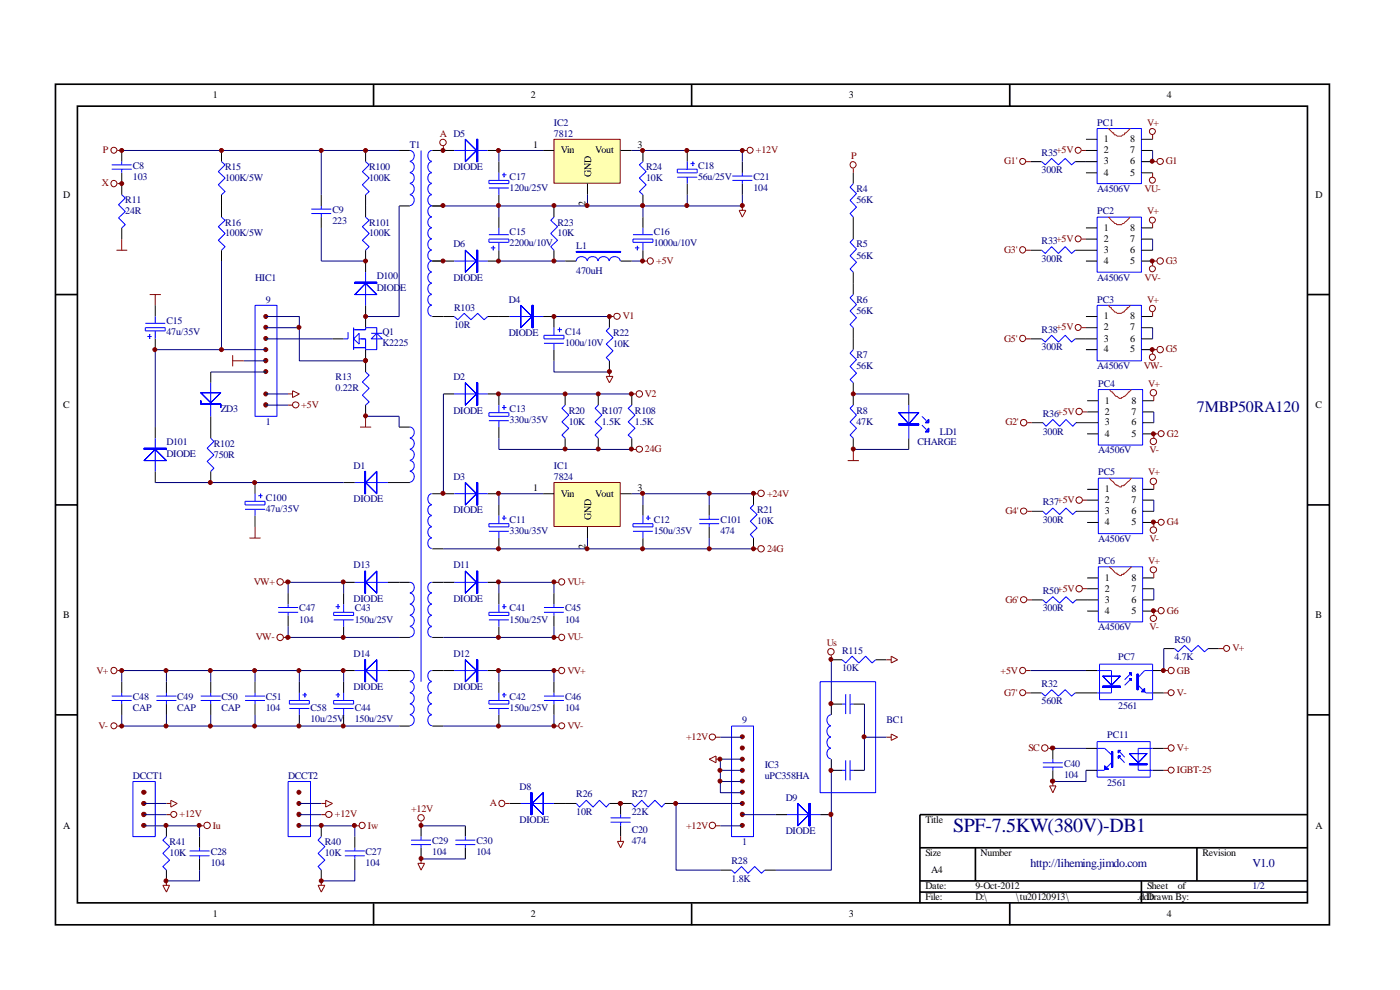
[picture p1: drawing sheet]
<svg xmlns="http://www.w3.org/2000/svg" width="297mm" height="210mm" viewBox="0 0 297 210" stroke-linecap="round" stroke-linejoin="round" font-family="sans-serif">
<g fill="none" stroke="#000" stroke-width=".35">
<path d="M11.8 17.9h270.2v178.3h-270.2zM79.2 17.9v4.6M146.7 17.9v4.6M214.2 17.9v4.6M16.4 22.5h261v169h-261zM11.8 62.5h4.6M277.5 62.5h4.6M11.8 107.1h4.6M277.5 107.1h4.6M11.8 151.6h4.6M277.5 151.6h4.6M195.2 179.8h82.3"/>
<path d="M206.9 179.8v7.1M253.9 179.8v7.1M277.5 172.8h-82.3v18.8M79.2 191.6v4.7M146.7 191.6v4.7M195.2 186.9h82.3M195.2 189.2h82.3M214.2 191.6v4.7M242.1 186.9v4.7"/>
</g>
<g fill="none" stroke="#000" stroke-width=".21">
<path d="M25.8 31.9v2.4M25.8 36.7v4.6M47 31.9v2.4M77.6 31.9v2.4M84.7 31.9h2.3M91.7 31.9h4.7M103.5 31.9h2.3M105.8 34.3v2.4M145.8 31.9v2.4M145.8 38.9v2.4M181 36.7v2.2M218.6 34.3h2.4"/>
<path d="M228.1 34.3h4.6M230.4 31.9h2.3M230.4 29.5h2.3M230.4 36.7h2.3M242.1 31.9h2.4M242.1 29.5h2.4M242.1 34.3h2.4M242.1 36.7h2.4M25.8 48.3v2.4M47 41.3v4.8M47 53.1v2.3M68.2 41.3v2.4"/>
<path d="M68.2 46.1v2.2M77.6 41.3v4.8M77.6 53.1v4.6M84.7 43.7h2.3M91.7 43.7h2.4M91.7 55.4h4.7M105.8 53.1v2.3h-2.3M105.8 41.3v2.4M105.8 46.1v2.2M136.4 46.1v2.2M136.4 53.1v2.3M181 46.1v4.6"/>
<path d="M181 57.7v4.8M218.6 53.1h2.4M228.1 53.1h4.6M230.4 48.3h2.3M230.4 50.7h2.3M230.4 55.4h2.3M242.1 48.3h2.4M242.1 50.7h2.4M242.1 53.1h2.4M242.1 55.4h2.4M32.9 64.8v2.3M32.9 71.9v2.3"/>
<path d="M44.7 78.9v2.3M70.5 71.9h2.4M77.6 64.8v4.7M77.6 74.2v4.7M91.7 67.1h2.4M105.8 67.1h2.3M115.2 67.1h2.3M181 69.5v4.7M218.6 71.9h2.4M228.1 71.9h4.6M230.4 67.1h2.3M230.4 69.5h2.3"/>
<path d="M230.4 74.2h2.3M242.1 71.9h2.4M242.1 67.1h2.4M242.1 69.5h2.4M242.1 74.2h2.4M32.9 90.6v2.4M32.9 100v2.4M44.7 88.3v4.7M44.7 100v2.4M77.6 85.9v2.4M84.7 90.6h2.3M181 81.2v4.7"/>
<path d="M181 93v2.3M192.8 83.6v2.3M192.8 93v2.3M218.9 89.7h2.3M228.3 89.7h4.7M230.6 85h2.4M230.6 87.4h2.4M230.6 92h2.4M242.4 85h2.4M242.4 87.4h2.4M242.4 89.7h2.4M242.4 92h2.4"/>
<path d="M54.1 102.4v2.3M54.1 109.4v2.4M72.9 102.4h2.4M82.3 102.4h4.7M91.7 116.4h2.4M91.7 104.7h2.4M218.9 108.5h2.3M228.3 108.5h4.7M230.6 103.8h2.4M230.6 106.1h2.4M230.6 110.8h2.4M242.4 103.8h2.4"/>
<path d="M242.4 106.1h2.4M242.4 108.5h2.4M242.4 110.8h2.4M176.4 140h2.2M185.8 140h2.2M218.9 127.3h2.3M228.3 127.3h4.7M230.6 122.6h2.4M230.6 124.9h2.4M230.6 129.6h2.4M242.4 122.6h2.4M242.4 124.9h2.4"/>
<path d="M242.4 127.3h2.4M242.4 129.6h2.4M35.3 175.2v2.3M68.2 175.2v2.3M108.1 170.4h2.4M117.5 170.4h4.8M129.3 170.4h4.7M131.7 170.4v2.4M131.7 175.2v2.3M141.1 170.4h2.3M164.6 172.8h2.4M174 172.8h2.4"/>
<path d="M35.3 184.6v2.3M68.2 184.6v2.3M152.8 184.6h2.4M162.2 184.6h2.4"/>
</g>
<g fill="none" stroke="#00f" stroke-width=".21">
<path d="M23.7 35h4.2M23.7 35.9h4.2M25.8 34.3v.7M25.8 35.9v.8M47 34.3l.8 .7-1.5 1.4 1.5 1.4-1.5 1.4 1.5 1.4-.8 .7M77.6 34.3l.7 .7-1.4 1.4 1.4 1.4-1.4 1.4 1.4 1.4-.7 .7M87 34.3a1.17 1.17 0 0 1 .9 1.1 1.17 1.17 0 0 1-.9 1.2M87 36.7a1.11 1.11 0 0 1 .9 1.1 1.11 1.11 0 0 1-.9 1.1M87 38.9a1.17 1.17 0 0 1 .9 1.2 1.17 1.17 0 0 1-.9 1.1M87 31.9a1.17 1.17 0 0 1 .9 1.2 1.17 1.17 0 0 1-.9 1.1M89.3 31.9v112.7M91.6 38.9a1.19 1.19 0 0 0-.8 1.2 1.19 1.19 0 0 0 .8 1.1"/>
<path d="M91.6 36.7a1.14 1.14 0 0 0-.8 1.1 1.14 1.14 0 0 0 .8 1.1M91.6 34.3a1.19 1.19 0 0 0-.8 1.1 1.19 1.19 0 0 0 .8 1.2M91.6 31.9a1.19 1.19 0 0 0-.8 1.2 1.19 1.19 0 0 0 .8 1.1M96.4 31.9h7.1M103.7 38.3h4.2v.6h-4.2zM103.7 39.9h4.2M105.8 36.7v1.6M105.8 39.9v1.4M106.5 37.1h.9M106.9 36.7v.9M143.7 35.9h4.2v.8h-4.2zM143.7 37.6h4.2"/>
<path d="M145.8 34.3v1.6M145.8 37.6v1.3M146.5 34.7h.9M147 34.3v.9M181 38.9l-.7 .8 1.4 1.4-1.4 1.4 1.4 1.4-1.4 1.4 .7 .8M221 34.3l.7 .7 1.4-1.4 1.4 1.4 1.5-1.4 1.3 1.4 .8-.7M232.7 27.3h9.4v11.6h-9.4zM25.8 41.3l.8 .7-1.5 1.4 1.5 1.5-1.5 1.3 1.5 1.5-.8 .6M47 46.1l.8 .6-1.5 1.4 1.5 1.4-1.5 1.5 1.5 1.3-.8 .8M66 44.4h4.3M66 45.3h4.3M68.2 43.7v.7"/>
<path d="M68.2 45.3v.8M77.6 46.1l.7 .6-1.4 1.4 1.4 1.4-1.4 1.5 1.4 1.3-.7 .8M77.6 57.7v7.1M87 41.3a1.17 1.17 0 0 1 .9 1.2 1.17 1.17 0 0 1-.9 1.1M91.6 41.3a1.19 1.19 0 0 0-.8 1.2 1.19 1.19 0 0 0 .8 1.1M91.6 50.7a1.19 1.19 0 0 0-.8 1.2 1.19 1.19 0 0 0 .8 1.1M91.6 48.3a1.19 1.19 0 0 0-.8 1.2 1.19 1.19 0 0 0 .8 1.1M91.6 46.1a1.14 1.14 0 0 0-.8 1.1 1.14 1.14 0 0 0 .8 1.1M91.6 53.1a1.14 1.14 0 0 0-.8 1.1 1.14 1.14 0 0 0 .8 1.1M91.6 43.7a1.19 1.19 0 0 0-.8 1.1 1.19 1.19 0 0 0 .8 1.2M91.6 57.7a1.19 1.19 0 0 0-.8 1.2 1.19 1.19 0 0 0 .8 1.1M91.6 55.4a1.19 1.19 0 0 0-.8 1.1 1.19 1.19 0 0 0 .8 1.2"/>
<path d="M96.4 55.4h7.1M103.7 50.7h4.2v.7h-4.2zM103.7 49.8h4.2M104.1 52.6h1M104.6 52.2v.9M105.8 48.3v1.5M105.8 51.4v1.7M134.3 49.8h4.2M134.3 50.7h4.2v.7h-4.2zM134.7 52.6h.9M135.2 52.2v.9M136.4 48.3v1.5"/>
<path d="M136.4 51.4v1.7M181 50.7l-.7 .7 1.4 1.4-1.4 1.5 1.4 1.3-1.4 1.5 .7 .6M221 53.1l.7 .7 1.4-1.5 1.4 1.5 1.5-1.5 1.3 1.5 .8-.7M232.7 46.1h9.4v11.6h-9.4zM30.8 69.5h4.3v.7h-4.3zM30.8 68.6h4.3M31.2 71.4h1M31.7 70.9v1M32.9 67.1v1.5M32.9 70.2v1.7M54.1 64.8h4.7v23.5h-4.7zM73.8 70.4v1.5h-.9"/>
<path d="M75 69.9h2.6v-.4h2.3v4.7h-2.3v-2.3h-1.4M75 69.5v4.7M75 73.7h2.6M76.2 70.7v2.3l-1.2-1.1zM77.6 78.9l.7 .7-1.4 1.4 1.4 1.4-1.4 1.4 1.4 1.5-.7 .6M78.7 70.7h2.4M79.9 70.7l1.2 1.2h-2.4zM91.6 62.5a1.14 1.14 0 0 0-.8 1.1 1.14 1.14 0 0 0 .8 1.1M91.6 60.1a1.19 1.19 0 0 0-.8 1.2 1.19 1.19 0 0 0 .8 1.1M91.6 64.8a1.19 1.19 0 0 0-.8 1.1 1.19 1.19 0 0 0 .8 1.2M108.1 67.1h7.1M181 62.5l-.7 .7 1.4 1.4-1.4 1.4 1.4 1.4-1.4 1.4 .7 .7"/>
<path d="M181 74.2l-.7 .7 1.4 1.4-1.4 1.4 1.4 1.5-1.4 1.3 .7 .7M221 71.9l.7 .7 1.4-1.5 1.4 1.5 1.5-1.5 1.3 1.5 .8-.7M232.7 64.8h9.4v11.7h-9.4zM32.9 93v7M44.7 93l.7 .6-1.5 1.5 1.5 1.4-1.5 1.4 1.5 1.4-.7 .7M44.7 81.2v7.1M87 93a1.17 1.17 0 0 1 .9 1.1 1.17 1.17 0 0 1-.9 1.1M87 95.3a1.17 1.17 0 0 1 .9 1.2 1.17 1.17 0 0 1-.9 1.1M87 97.7a1.11 1.11 0 0 1 .9 1.1 1.11 1.11 0 0 1-.9 1.1M87 90.6a1.17 1.17 0 0 1 .9 1.1 1.17 1.17 0 0 1-.9 1.2M87 100a1.17 1.17 0 0 1 .9 1.1 1.17 1.17 0 0 1-.9 1.2M181 85.9l-.7 .7 1.4 1.5-1.4 1.4 1.4 1.3-1.4 1.5 .7 .7"/>
<path d="M192.8 85.9v7.1M195.6 90.2l.9 .9M195.6 88.3l.9 .9M221.2 89.7l.7 .7 1.5-1.4 1.4 1.4 1.3-1.4 1.5 1.4 .7-.7M233 82.6h9.4v11.8h-9.4zM52 106.3h4.2v.8h-4.2zM52 108h4.2M54.1 104.7v1.6M54.1 108v1.4M54.8 105.2h.9M55.3 104.7v1M75.3 102.4h7"/>
<path d="M91.6 111.8a1.19 1.19 0 0 0-.8 1.1 1.19 1.19 0 0 0 .8 1.1M91.6 109.4a1.19 1.19 0 0 0-.8 1.1 1.19 1.19 0 0 0 .8 1.2M91.6 107.1a1.14 1.14 0 0 0-.8 1.1 1.14 1.14 0 0 0 .8 1.1M91.6 114.1a1.14 1.14 0 0 0-.8 1.1 1.14 1.14 0 0 0 .8 1.1M91.6 104.7a1.19 1.19 0 0 0-.8 1.2 1.19 1.19 0 0 0 .8 1.1M221.2 108.5l.7 .6 1.5-1.3 1.4 1.3 1.3-1.3 1.5 1.3 .7-.6M233 101.4h9.4v11.8h-9.4zM178.6 140l.8 .6 1.4-1.4 1.4 1.4 1.4-1.4 1.4 1.4 .8-.6M221.2 127.3l.7 .6 1.5-1.3 1.4 1.3 1.3-1.3 1.5 1.3 .7-.6M233 120.2h9.4v11.7h-9.4zM155.2 154h4.7v23.5h-4.7zM28.2 165.8h4.7v11.7h-4.7z"/>
<path d="M35.3 177.5l-.8 .7 1.5 1.4-1.5 1.4 1.5 1.5-1.5 1.3 .8 .8M61.1 165.8h4.8v11.7h-4.8zM68.2 177.5l-.7 .7 1.4 1.4-1.4 1.4 1.4 1.5-1.4 1.3 .7 .8M110.5 170.4h7M122.3 170.4l.6 .8 1.5-1.4 1.4 1.4 1.4-1.4 1.4 1.4 .7-.8M129.5 173.5h4.3M129.5 174.4h4.3M131.7 172.8v.7M131.7 174.4v.8M134 170.4l.7 .8 1.4-1.4 1.4 1.4 1.4-1.4 1.5 1.4 .7-.8M167 172.8h7M155.2 184.6l.7 .7 1.4-1.5 1.4 1.5 1.4-1.5 1.4 1.5 .7-.7"/>
</g>
<g fill="none" stroke="#800000" stroke-width=".21">
<path d="M24.9 31.9h.9M24.9 38.9h.9M181 35.7v1M217.7 34.3h.9M229.4 31.9h1M244.5 34.3h.9M244.5 28.6v.9M244.5 36.7v.9M24.7 53.1h2.3M25.8 50.7v2.4M217.7 53.1h.9M229.4 50.7h1"/>
<path d="M244.5 47.4v.9M245.4 55.4h-.9v1M31.7 62.5h2.4M32.9 62.5v2.3M49.4 75.4v2.3M49.4 76.5h2.3M217.7 71.9h.9M229.4 69.5h1M244.5 66.2v.9M245.4 74.2h-.9v.9M61.1 83.6h1M61.1 85.9h1"/>
<path d="M62.1 82.9l1.4 .7-1.4 .7zM76.4 90.6h2.3M77.6 88.3v2.3M179.8 97.7h2.4M181 95.3v2.4M217.9 89.7h1M229.7 87.4h.9M244.8 84.1v.9M245.7 92h-.9v1M52.9 114.1h2.4M54.1 111.8v2.3M217.9 108.5h1"/>
<path d="M229.7 106.1h.9M244.8 102.9v.9M245.7 110.8h-.9v1M176.4 139v1M188 140h1.1M189.1 139.2l1.3 .8-1.3 .6zM217.9 127.3h1M229.7 124.9h.9M244.8 121.6v1M245.7 129.6h-.9v1M151.9 156.4h.9M35.3 172.8h.9"/>
<path d="M35.3 170.4h.9M36.2 169.8l1.4 .6-1.4 .8zM42.3 175.2h1M68.2 172.8h.9M68.2 170.4h.9M69.1 169.8l1.4 .6-1.4 .8zM75.3 175.2h.9M107.2 170.4h.9M131 178.5h1.3l-.6 1.3zM131.7 177.5v1M150.5 161l1.4-.6v1.4zM151.9 175.2h.9"/>
<path d="M151.9 161h.9M34.5 187.8h1.5l-.7 1.4zM35.3 186.9v.9M67.5 187.8h1.4l-.7 1.4zM68.2 186.9v.9"/>
<circle cx="24.1" cy="38.9" r=".66"/>
<circle cx="24.2" cy="31.9" r=".64"/>
<circle cx="181" cy="34.9" r=".66"/>
<circle cx="217" cy="34.2" r=".64"/>
<circle cx="228.7" cy="31.9" r=".64"/>
<circle cx="244.5" cy="27.9" r=".64"/>
<circle cx="244.5" cy="38.2" r=".64"/>
<circle cx="246.1" cy="34.2" r=".66"/>
<circle cx="216.9" cy="53" r=".66"/>
<circle cx="228.7" cy="50.7" r=".64"/>
<circle cx="244.5" cy="46.7" r=".64"/>
<circle cx="244.5" cy="57" r=".64"/>
<circle cx="246.1" cy="55.4" r=".68"/>
<circle cx="216.9" cy="71.8" r=".66"/>
<circle cx="228.7" cy="69.5" r=".64"/>
<circle cx="244.5" cy="75.8" r=".66"/>
<circle cx="244.5" cy="65.4" r=".66"/>
<circle cx="246.1" cy="74.2" r=".68"/>
<circle cx="62.8" cy="85.9" r=".66"/>
<circle cx="217.2" cy="89.7" r=".68"/>
<circle cx="228.9" cy="87.3" r=".68"/>
<circle cx="244.7" cy="93.6" r=".68"/>
<circle cx="244.7" cy="83.3" r=".68"/>
<circle cx="246.3" cy="92" r=".64"/>
<circle cx="217.2" cy="108.4" r=".66"/>
<circle cx="228.9" cy="106.1" r=".68"/>
<circle cx="244.7" cy="102.1" r=".68"/>
<circle cx="244.7" cy="112.4" r=".68"/>
<circle cx="246.3" cy="110.8" r=".64"/>
<circle cx="176.3" cy="138.3" r=".68"/>
<circle cx="217.2" cy="127.2" r=".66"/>
<circle cx="228.9" cy="124.9" r=".68"/>
<circle cx="244.7" cy="131.2" r=".66"/>
<circle cx="244.7" cy="120.9" r=".66"/>
<circle cx="246.3" cy="129.5" r=".66"/>
<circle cx="151.1" cy="156.3" r=".66"/>
<circle cx="36.9" cy="172.7" r=".64"/>
<circle cx="43.9" cy="175.1" r=".68"/>
<circle cx="69.8" cy="172.8" r=".66"/>
<circle cx="76.8" cy="175.1" r=".66"/>
<circle cx="106.4" cy="170.4" r=".66"/>
<circle cx="151.1" cy="175.1" r=".68"/>
</g>
<path d="M75.3 59.9v.2h4.6v-.2zM75.3 59.9v.2h4.6v-.2z" fill="#00f" stroke="#00f" stroke-width=".21"/>
<g fill="#00f" stroke="#00f" stroke-width=".21">
<path d="M77.6 60.1l2.3 2.4h-4.6zM77.6 60.1l2.3 2.4h-4.6z" fill-rule="evenodd"/>
<path d="M30.6 95.1v.2h4.7v-.2zM30.6 95.1v.2h4.7v-.2z" fill-rule="evenodd"/>
<path d="M30.6 97.7l2.3-2.4 2.4 2.4zM30.6 97.7l2.3-2.4 2.4 2.4z" fill-rule="evenodd"/>
<path d="M77.4 100v4.7h.2v-4.7zM77.4 100v4.7h.2v-4.7z" fill-rule="evenodd"/>
<path d="M77.6 102.4l2.3-2.4v4.7zM77.6 102.4l2.3-2.4v4.7z" fill-rule="evenodd"/>
<path d="M42.6 85v.7h4.2v.7v-.7h-4.2zM42.6 85v.7h4.2v.7v-.7h-4.2z" fill-rule="evenodd"/>
<path d="M42.6 83.3h4.2l-2.1 2.1zM42.6 83.3h4.2l-2.1 2.1z" fill-rule="evenodd"/>
<path d="M190.7 87.5h4.2l-2.1 2.4zM190.7 87.5h4.2l-2.1 2.4z" fill-rule="evenodd"/>
<path d="M190.7 89.9h4.2v.3h-4.2zM190.7 89.9h4.2v.3h-4.2z" fill-rule="evenodd"/>
<path d="M197 90.8v.8h-.7zM197 90.8v.8h-.7z" fill-rule="evenodd"/>
<path d="M197 89v.7h-.7zM197 89v.7h-.7z" fill-rule="evenodd"/>
<path d="M112.6 168.1v4.7h.3v-4.7zM112.6 168.1v4.7h.3v-4.7z" fill-rule="evenodd"/>
<path d="M112.9 170.4l2.3-2.3v4.7zM112.9 170.4l2.3-2.3v4.7z" fill-rule="evenodd"/>
<path d="M171.6 170.4v4.8h.3v-4.8zM171.6 170.4v4.8h.3v-4.8z" fill-rule="evenodd"/>
<path d="M169.2 170.4l2.4 2.4-2.4 2.4zM169.2 170.4l2.4 2.4-2.4 2.4z" fill-rule="evenodd"/>
<path d="M101.1 29.5v4.8h.2v-4.8zM101.1 29.5v4.8h.2v-4.8z" fill-rule="evenodd"/>
<path d="M98.7 29.5l2.4 2.4-2.4 2.4zM98.7 29.5l2.4 2.4-2.4 2.4z" fill-rule="evenodd"/>
<path d="M101.1 53.1v4.6h.2v-4.6zM101.1 53.1v4.6h.2v-4.6z" fill-rule="evenodd"/>
<path d="M98.7 53.1l2.4 2.3-2.4 2.3zM98.7 53.1l2.4 2.3-2.4 2.3z" fill-rule="evenodd"/>
<path d="M112.9 64.8v4.7h.2v-4.7zM112.9 64.8v4.7h.2v-4.7z" fill-rule="evenodd"/>
<path d="M110.5 64.8l2.4 2.3-2.4 2.4zM110.5 64.8l2.4 2.3-2.4 2.4z" fill-rule="evenodd"/>
</g>
<g fill="#800000" stroke="#800000" stroke-width=".21">
<circle cx="56.4" cy="71.8" r=".42"/>
<circle cx="56.4" cy="69.4" r=".42"/>
<circle cx="56.4" cy="67.1" r=".42"/>
<circle cx="56.4" cy="74.2" r=".42"/>
<circle cx="56.4" cy="76.5" r=".45"/>
<circle cx="56.4" cy="78.8" r=".42"/>
<circle cx="56.4" cy="83.6" r=".42"/>
<circle cx="56.4" cy="85.9" r=".45"/>
<circle cx="77.6" cy="31.9" r=".42"/>
<circle cx="77.6" cy="55.4" r=".42"/>
<circle cx="47" cy="31.9" r=".42"/>
<circle cx="77.6" cy="88.2" r=".42"/>
<circle cx="68.2" cy="31.9" r=".42"/>
<circle cx="32.9" cy="74.2" r=".42"/>
<circle cx="30.5" cy="168.1" r=".45"/>
<circle cx="30.5" cy="170.4" r=".45"/>
<circle cx="30.5" cy="172.8" r=".48"/>
<circle cx="30.5" cy="175.1" r=".45"/>
<circle cx="63.4" cy="168.1" r=".42"/>
<circle cx="63.4" cy="170.4" r=".42"/>
<circle cx="63.4" cy="172.8" r=".45"/>
<circle cx="63.4" cy="175.1" r=".42"/>
<circle cx="157.5" cy="156.3" r=".42"/>
<circle cx="157.5" cy="158.7" r=".42"/>
<circle cx="157.5" cy="161" r=".42"/>
<circle cx="157.5" cy="163.4" r=".42"/>
<circle cx="157.5" cy="168.1" r=".42"/>
<circle cx="157.5" cy="165.7" r=".42"/>
<circle cx="157.5" cy="170.4" r=".42"/>
<circle cx="157.5" cy="172.8" r=".45"/>
<circle cx="157.5" cy="175.1" r=".42"/>
<circle cx="77.6" cy="67.1" r=".42"/>
<circle cx="77.5" cy="76.5" r=".45"/>
<circle cx="63.4" cy="69.4" r=".42"/>
<circle cx="25.8" cy="38.9" r=".42"/>
<circle cx="25.8" cy="31.9" r=".42"/>
<circle cx="47" cy="74.2" r=".42"/>
<circle cx="44.6" cy="102.4" r=".42"/>
<circle cx="54" cy="102.4" r=".42"/>
<circle cx="143.3" cy="170.4" r=".42"/>
<circle cx="131.6" cy="170.4" r=".45"/>
<circle cx="152.7" cy="161" r=".42"/>
<circle cx="152.7" cy="163.4" r=".42"/>
<circle cx="152.7" cy="165.7" r=".42"/>
</g>
<g fill="none" stroke="#000080" stroke-width=".21">
<path d="M25.8 31.9h42.4M84.7 31.9h-16.5v9.4M47 55.4v18.8h9.4M68.2 48.3v7.1h9.4M84.7 43.7v23.4h-7.1M44.7 78.9h11.7M47 74.2h-14.1v16.4M51.7 76.5h4.7M56.4 67.1h7.1v9.4h14.1M56.4 71.9h14.1M56.4 69.5h7.1M56.4 83.6h4.7"/>
<path d="M56.4 85.9h4.7M77.6 88.3h7.1v2.3M181 83.6h11.8M181 95.3h11.8M32.9 102.4h40M152.8 156.4h4.7M30.6 175.2h4.7M30.6 172.8h4.7M30.6 170.4h4.7M63.5 175.2h4.7M63.5 172.8h4.7M63.5 170.4h4.7"/>
<path d="M152.8 175.2h4.7M152.8 163.4h4.7M152.8 165.8h4.7M157.5 161h-4.7v7.1h4.7M157.5 170.4h-14.1v14.2h9.4M157.5 172.8h7.1M176.4 172.8v11.8h-11.8"/>
</g>
<path d="M235.1 27.3l1 .9h.2l.2 .4h.2l.3 .3h.9l.3-.3h.2l.2-.4h.2l1-.9M235.1 46.1l1.2 1.1a1.67 1.67 0 0 0 2.5-.2l1-.9M235.1 64.8l.4 .5h.3a1.74 1.74 0 0 0 1.6 1.2 1.74 1.74 0 0 0 1.7-1.2h.3l.4-.5M235.4 82.6l.4 .5h.3l.6 1h.3a.8 .8 0 0 0 .9 .4v-.2l.7-.2 .8-.8v-.2h.2l.4-.5M235.4 101.4l1.3 1.5h.3v.1h.2l.3 .3h.4v-.3h.5v-.1h.2l1.4-1.5M235.4 120.2l.7 .7a1.09 1.09 0 0 0 .9 .7v.2h.2l.3 .3h.4v-.3h.5v-.2l.4-.2 1.2-1.2" fill="none" stroke="#f00" stroke-width=".21"/>
<path d="M117.6 29.6h13.9v9.2h-13.9z" fill="#ffffb0"/>
<g fill="none" stroke="#800000" stroke-width=".21">
<path d="M94.1 31v.9M117.5 29.5h14.1v9.4h-14.1zM157.5 31.9h1M136.4 55.4h.9M156.8 44.6h1.4l-.7 1.5zM157.5 43.7v.9M128.6 79.8h1.4l-.7 1.4zM129.3 67.1h.9M129.3 78.9v.9"/>
<circle cx="94" cy="30.2" r=".68"/>
<circle cx="159.1" cy="31.9" r=".64"/>
<circle cx="137.9" cy="55.3" r=".66"/>
<circle cx="130.9" cy="67.1" r=".66"/>
</g>
<g fill="none" stroke="#000" stroke-width=".21">
<path d="M115.2 31.9h2.3M124.6 38.9v2.4M131.7 31.9h2.3M136.4 31.9v2.4M117.5 43.7v2.4M117.5 53.1v2.3M119.9 55.4h2.4M131.7 55.4h2.3M136.4 41.3v2.4M117.5 67.1v2.4M117.5 74.2v2.3M129.3 67.1v2.4"/>
<path d="M129.3 76.5v2.4"/>
</g>
<g fill="none" stroke="#00f" stroke-width=".21">
<path d="M136.4 34.3l-.8 .7 1.5 1.4-1.5 1.4 1.5 1.4-1.5 1.4 .8 .7M117.5 46.1l-.7 .6 1.5 1.4-1.5 1.4 1.5 1.5-1.5 1.3 .7 .8M122.3 55.4a1.17 1.17 0 0 1 1.1-1 1.17 1.17 0 0 1 1.1 1M124.6 55.4a1.12 1.12 0 0 1 1.1-1 1.12 1.12 0 0 1 1.1 1M126.9 55.4a1.17 1.17 0 0 1 1.2-1 1.17 1.17 0 0 1 1.1 1M129.3 55.4a1.17 1.17 0 0 1 1.1-1 1.17 1.17 0 0 1 1.2 1M115.4 71.1h4.2v.8h-4.2zM115.4 72.8h4.2M117.5 69.5v1.6M117.5 72.8v1.4M118.3 69.9h.9M118.7 69.5v.9"/>
<path d="M129.3 69.5l-.7 .7 1.4 1.4-1.4 1.4 1.4 1.4-1.4 1.5 .7 .6"/>
</g>
<path d="M122.3 53.3h9.4v.2h-9.4zM122.3 53.3h9.4v.2h-9.4z" fill="#00f" stroke="#00f" stroke-width=".21"/>
<path d="M115.2 31.9h-9.4v2.4M134 31.9h11.8M105.8 55.4h14.1M105.8 43.7v2.4M124.6 41.3v2.4M134 55.4h2.4M136.4 43.7v2.4M145.8 41.3v2.4h-51.7M117.5 76.5v2.4h11.8M117.5 67.1h11.8" fill="none" stroke="#000080" stroke-width=".21"/>
<path d="M117.6 102.4h13.9v9.2h-13.9z" fill="#ffffb0"/>
<g fill="none" stroke="#800000" stroke-width=".21">
<path d="M134 83.6h1M134 95.3h1M117.5 102.4h14.1v9.3h-14.1zM159.9 104.7h.9M159.9 116.4h.9M60.2 123.5h.9M60.2 135.2h.9M117.5 123.5h1M117.5 135.2h1M258.6 137.6h1M24.9 142.2h.9M24.9 154h.9"/>
<path d="M117.5 142.2h1M117.5 154h1M188 156.4h1.1M189.1 155.7l1.3 .7-1.3 .7zM217.7 142.2h.9M217.7 147h.9M222.4 158.7h1M246.9 142.2h.9M246.9 147h.9M246.9 158.7h.9M89.3 174.2v1M222.7 166.7h1.3l-.6 1.4z"/>
<path d="M223.4 165.8v.9M246.9 163.4h.9M88.6 183.1h1.5l-.8 1.5zM89.3 182.2v.9"/>
<circle cx="135.6" cy="83.6" r=".68"/>
<circle cx="135.7" cy="95.3" r=".66"/>
<circle cx="161.5" cy="104.6" r=".68"/>
<circle cx="161.5" cy="116.4" r=".68"/>
<circle cx="59.4" cy="123.4" r=".68"/>
<circle cx="59.4" cy="135.2" r=".68"/>
<circle cx="119.1" cy="123.4" r=".66"/>
<circle cx="119.1" cy="135.2" r=".66"/>
<circle cx="260.2" cy="137.5" r=".64"/>
<circle cx="24.1" cy="142.2" r=".66"/>
<circle cx="24.2" cy="154" r=".64"/>
<circle cx="119.1" cy="142.2" r=".66"/>
<circle cx="119.2" cy="154" r=".64"/>
<circle cx="216.9" cy="142.2" r=".66"/>
<circle cx="217" cy="146.9" r=".64"/>
<circle cx="221.7" cy="158.7" r=".68"/>
<circle cx="248.4" cy="142.2" r=".66"/>
<circle cx="248.4" cy="158.6" r=".66"/>
<circle cx="248.5" cy="146.9" r=".64"/>
<circle cx="89.3" cy="173.5" r=".68"/>
<circle cx="248.5" cy="163.3" r=".64"/>
</g>
<g fill="none" stroke="#000" stroke-width=".21">
<path d="M157.5 34.3v2.4M157.5 38.9v2.4M94.1 67.1h2.3M103.5 67.1h2.3M94.1 83.6h2.3M103.5 83.6h2.3v2.3M105.8 90.6v2.4M119.9 83.6v2.3M119.9 93v2.3M126.9 83.6v2.3M126.9 93v2.3M134 83.6v2.3"/>
<path d="M134 93v2.3M94.1 104.7h2.3M103.5 104.7h2.3M105.8 107.1v2.3M105.8 114.1v2.3M115.2 104.7h2.3M124.6 111.8v2.3M131.7 104.7h2.3M136.4 107.1v2.3M136.4 114.1v2.3M150.5 107.1v2.3M150.5 111.8v2.3"/>
<path d="M159.9 104.7v2.4M159.9 114.1v2.3M61.1 125.8v2.4M61.1 130.6v2.3M72.9 123.5h2.4M72.9 125.8v2.4M72.9 132.9v2.3M82.3 123.5h4.7M84.7 135.2h2.3M91.7 135.2h2.4M91.7 123.5h4.7M103.5 123.5h2.3"/>
<path d="M105.8 125.8v2.4M105.8 132.9v2.3M117.5 125.8v2.4M117.5 130.6v2.3M246.9 137.6h2.3M256.3 137.6h2.3M25.8 144.6v2.4M25.8 149.4v2.2M35.3 144.6v2.4M35.3 149.4v2.2M44.7 144.6v2.4M44.7 149.4v2.2"/>
<path d="M54.1 144.6v2.4M54.1 149.4v2.2M63.5 144.6v2.4M63.5 151.6v2.4M72.9 142.2h2.4M72.9 144.6v2.4M72.9 151.6v2.4M82.3 142.2h4.7M84.7 154h2.3M91.7 154h2.4M91.7 142.2h4.7M103.5 142.2h2.3"/>
<path d="M105.8 144.6v2.4M105.8 151.6v2.4M117.5 144.6v2.4M117.5 149.4v2.2M178.6 149.4h-2.2v2.2M181 149.4h2.4M218.6 147h2.4M223.4 158.7v2.3M228.1 147h4.6M230.4 142.2h2.3M230.4 158.7h2.3M244.5 142.2h2.4"/>
<path d="M244.5 147h2.4M244.5 158.7h2.4M42.3 177.5v2.3M75.3 177.5v2.3M89.3 175.2v2.3M89.3 179.8v2.4M98.7 175.2v2.3M98.7 179.8v2.4M176.4 161v2.4h2.2M181 163.4h2.4M223.4 163.4v2.4M230.4 163.4h2.3"/>
<path d="M244.5 163.4h2.4M42.3 182.2v2.4M75.3 182.2v2.4"/>
</g>
<g fill="none" stroke="#00f" stroke-width=".21">
<path d="M155.4 37.3h4.2M155.4 38.3h4.2M157.5 36.7v.6M157.5 38.3v.6M96.4 67.1l.7 .7 1.4-1.3 1.4 1.3 1.4-1.3 1.4 1.3 .8-.7M96.4 83.6h7.1M103.7 87.5h4.2v.8h-4.2zM103.7 89.2h4.2M105.8 85.9v1.6M105.8 89.2v1.4M106.5 86.4h.9M106.9 85.9v1"/>
<path d="M119.9 85.9l-.7 .7 1.4 1.5-1.4 1.4 1.4 1.3-1.4 1.5 .7 .7M126.9 85.9l-.7 .7 1.5 1.5-1.5 1.4 1.5 1.3-1.5 1.5 .7 .7M134 85.9l-.7 .7 1.4 1.5-1.4 1.4 1.4 1.3-1.4 1.5 .7 .7M96.4 104.7h7.1M103.7 111.1h4.2v.7h-4.2zM103.7 112.7h4.2M105.8 109.4v1.7M105.8 112.7v1.4M106.5 109.9h.9M106.9 109.4v.9M134.3 112.7h4.2M134.3 111.1h4.2v.7h-4.2z"/>
<path d="M136.4 109.4v1.7M136.4 112.7v1.4M137.1 109.9h.9M137.5 109.4v.9M148.3 111.1h4.3M148.3 110.2h4.3M150.5 109.4v.8M150.5 111.1v.7M159.9 107.1l-.7 .7 1.4 1.3-1.4 1.5 1.4 1.4-1.4 1.4 .7 .7M59 129.9h4.2M59 128.9h4.2M61.1 128.2v.7"/>
<path d="M61.1 129.9v.7M70.8 131.5h4.2M70.8 129.9h4.2v.7h-4.2zM71.2 128.7h.9M71.7 128.2v.9M72.9 128.2v1.7M72.9 131.5v1.4M75.3 123.5h7M87 130.6a1.17 1.17 0 0 1 .9 1.1 1.17 1.17 0 0 1-.9 1.1M87 128.2a1.17 1.17 0 0 1 .9 1.1 1.17 1.17 0 0 1-.9 1.2M87 125.8a1.17 1.17 0 0 1 .9 1.2 1.17 1.17 0 0 1-.9 1.1M87 132.9a1.11 1.11 0 0 1 .9 1.1 1.11 1.11 0 0 1-.9 1.1"/>
<path d="M87 123.5a1.11 1.11 0 0 1 .9 1.1 1.11 1.11 0 0 1-.9 1.1M91.6 130.6a1.19 1.19 0 0 0-.8 1.1 1.19 1.19 0 0 0 .8 1.1M91.6 128.2a1.19 1.19 0 0 0-.8 1.1 1.19 1.19 0 0 0 .8 1.2M91.6 125.8a1.19 1.19 0 0 0-.8 1.2 1.19 1.19 0 0 0 .8 1.1M91.6 132.9a1.14 1.14 0 0 0-.8 1.1 1.14 1.14 0 0 0 .8 1.1M91.6 123.5a1.14 1.14 0 0 0-.8 1.1 1.14 1.14 0 0 0 .8 1.1M96.4 123.5h7.1M103.7 129.9h4.2v.7h-4.2zM103.7 131.5h4.2M105.8 128.2v1.7M105.8 131.5v1.4M106.5 128.7h.9"/>
<path d="M106.9 128.2v.9M115.4 129.9h4.2M115.4 128.9h4.2M117.5 128.2v.7M117.5 129.9v.7M249.2 137.6l.7 .7 1.4-1.4 1.4 1.4 1.5-1.4 1.3 1.4 .8-.7M23.7 148.6h4.2M23.7 147.7h4.2M25.8 147v.7M25.8 148.6v.8M33.2 148.6h4.2M33.2 147.7h4.2"/>
<path d="M35.3 147v.7M35.3 148.6v.8M42.6 148.6h4.2M42.6 147.7h4.2M44.7 147v.7M44.7 148.6v.8M52 148.6h4.2M52 147.7h4.2M54.1 147v.7M54.1 148.6v.8M61.4 150.3h4.2M61.4 148.6h4.2v.8h-4.2z"/>
<path d="M63.5 147v1.6M63.5 150.3v1.3M64.2 147.4h.9M64.7 147v.9M70.8 150.3h4.2M70.8 148.6h4.2v.8h-4.2zM71.2 147.4h.9M71.7 147v.9M72.9 147v1.6M72.9 150.3v1.3M75.3 142.2h7M87 149.4a1.11 1.11 0 0 1 .9 1.1 1.11 1.11 0 0 1-.9 1.1"/>
<path d="M87 147a1.17 1.17 0 0 1 .9 1.1 1.17 1.17 0 0 1-.9 1.2M87 144.6a1.17 1.17 0 0 1 .9 1.2 1.17 1.17 0 0 1-.9 1.1M87 151.6a1.17 1.17 0 0 1 .9 1.2 1.17 1.17 0 0 1-.9 1.1M87 142.2a1.17 1.17 0 0 1 .9 1.2 1.17 1.17 0 0 1-.9 1.1M91.6 149.4a1.14 1.14 0 0 0-.8 1.1 1.14 1.14 0 0 0 .8 1.1M91.6 147a1.19 1.19 0 0 0-.8 1.1 1.19 1.19 0 0 0 .8 1.2M91.6 144.6a1.19 1.19 0 0 0-.8 1.2 1.19 1.19 0 0 0 .8 1.1M91.6 151.6a1.19 1.19 0 0 0-.8 1.2 1.19 1.19 0 0 0 .8 1.1M91.6 142.2a1.19 1.19 0 0 0-.8 1.2 1.19 1.19 0 0 0 .8 1.1M96.4 142.2h7.1M103.7 148.6h4.2v.8h-4.2zM103.7 150.3h4.2"/>
<path d="M105.8 147v1.6M105.8 150.3v1.3M106.5 147.4h.9M106.9 147v.9M115.4 148.6h4.2M115.4 147.7h4.2M117.5 147v.7M117.5 148.6v.8M174 144.6h11.8v23.5h-11.8zM176.3 158.7a1.14 1.14 0 0 0-.9 1.2 1.14 1.14 0 0 0 .9 1.1M176.3 156.4a1.19 1.19 0 0 0-.9 1.1 1.19 1.19 0 0 0 .9 1.2M176.3 154a1.19 1.19 0 0 0-.9 1.2 1.19 1.19 0 0 0 .9 1.1"/>
<path d="M176.3 151.6a1.19 1.19 0 0 0-.9 1.2 1.19 1.19 0 0 0 .9 1.1M178.6 149.4h.8M179.4 147.2v4.3M180.3 149.4h.7M180.3 147.2v4.3M221 147l.7 .7 1.4-1.4 1.4 1.4 1.5-1.4 1.3 1.4 .8-.7M232.7 142.2h3.1v4.8h-3.1M232.7 157.3h11.3v7.5h-11.3zM232.7 158.7h1.7l1.4 1.4M233.3 140.9h11.2v7.5h-11.2zM237.2 159.2l1.4 1.4M240 143.9l-1.4 1.5"/>
<path d="M240 142.7l-1.4 1.5M241.5 145.4l1.6 1.6h1.4M244.5 142.2h-1.7l-1.3 1.5M244.5 158.7h-3v4.7h3M42.3 179.8v.7M75.3 179.8v.7M87.2 178.2h4.2M87.2 179.2h4.2M89.3 177.5v.7M89.3 179.2v.6M96.6 178.2h4.2M96.6 179.2h4.2"/>
<path d="M98.7 177.5v.7M98.7 179.2v.6M178.6 163.4h.8M179.4 161.3v4.2M180.3 163.4h.7M180.3 161.3v4.2M221.2 161.8h4.3M221.2 162.7h4.3M223.4 161v.8M223.4 162.7v.7M235.8 161.8l-1.6 1.6h-1.5M237.2 160.4l1.4 1.4"/>
<path d="M40.2 180.5h4.2M40.2 181.5h4.2M42.3 181.5v.7M73.2 180.5h4.2M73.2 181.5h4.2M75.3 181.5v.7"/>
</g>
<path d="M101.1 102.4v4.7h.2v-4.7zM101.1 102.4v4.7h.2v-4.7z" fill="#00f" stroke="#00f" stroke-width=".21"/>
<g fill="#00f" stroke="#00f" stroke-width=".21">
<path d="M98.7 102.4l2.4 2.3-2.4 2.4zM98.7 102.4l2.4 2.3-2.4 2.4z" fill-rule="evenodd"/>
<path d="M101.1 81.2v4.7h.2v-4.7zM101.1 81.2v4.7h.2v-4.7z" fill-rule="evenodd"/>
<path d="M98.7 81.2l2.4 2.4-2.4 2.3zM98.7 81.2l2.4 2.4-2.4 2.3z" fill-rule="evenodd"/>
<path d="M101.1 121.2v4.6h.2v-4.6zM101.1 121.2v4.6h.2v-4.6z" fill-rule="evenodd"/>
<path d="M98.7 121.2l2.4 2.3-2.4 2.3zM98.7 121.2l2.4 2.3-2.4 2.3z" fill-rule="evenodd"/>
<path d="M101.1 140v4.6h.2v-4.6zM101.1 140v4.6h.2v-4.6z" fill-rule="evenodd"/>
<path d="M98.7 140l2.4 2.2-2.4 2.4zM98.7 140l2.4 2.2-2.4 2.4z" fill-rule="evenodd"/>
<path d="M77.4 121.2v4.6h.2v-4.6zM77.4 121.2v4.6h.2v-4.6z" fill-rule="evenodd"/>
<path d="M79.9 121.2l-2.3 2.3 2.3 2.3zM79.9 121.2l-2.3 2.3 2.3 2.3z" fill-rule="evenodd"/>
<path d="M77.4 140v4.6h.2v-4.6zM77.4 140v4.6h.2v-4.6z" fill-rule="evenodd"/>
<path d="M77.6 142.2l2.3 2.4v-4.6zM77.6 142.2l2.3 2.4v-4.6z" fill-rule="evenodd"/>
<path d="M233.9 143.4h3.8l-1.9 2zM233.9 143.4h3.8l-1.9 2z" fill-rule="evenodd"/>
<path d="M233.9 145.5h3.8v.3h-3.8zM233.9 145.5h3.8v.3h-3.8z" fill-rule="evenodd"/>
<path d="M239.6 142.7l.4 .6v-.6zM239.6 142.7l.4 .6v-.6z" fill-rule="evenodd"/>
<path d="M239.6 143.9l.4 .5v-.5zM239.6 143.9l.4 .5v-.5z" fill-rule="evenodd"/>
<path d="M241.2 143v3.3h.3v-3.3zM241.2 143v3.3h.3v-3.3z" fill-rule="evenodd"/>
<path d="M242.8 146v.7h-.7zM242.8 146v.7h-.7z" fill-rule="evenodd"/>
<path d="M239.6 159.9l1.9 1.9 1.8-1.9zM239.6 159.9l1.9 1.9 1.8-1.9z" fill-rule="evenodd"/>
<path d="M239.6 162v.2h3.7v-.2zM239.6 162v.2h3.7v-.2z" fill-rule="evenodd"/>
<path d="M237.2 159.2h.5l-.5 .5zM237.2 159.2h.5l-.5 .5z" fill-rule="evenodd"/>
<path d="M237.2 160.4h.5l-.5 .5zM237.2 160.4h.5l-.5 .5z" fill-rule="evenodd"/>
<path d="M235.8 159.4v3.3h.3v-3.3zM235.8 159.4v3.3h.3v-3.3z" fill-rule="evenodd"/>
<path d="M234.4 162.5v.7h.7zM234.4 162.5v.7h.7z" fill-rule="evenodd"/>
</g>
<g fill="none" stroke="#000080" stroke-width=".21">
<path d="M145.8 31.9h11.7v2.4M244.5 31.9v2.4M157.5 41.3v2.4h-11.7M244.5 50.7v2.4M244.5 69.5v2.4M94.1 83.6v21.1M105.8 93v2.3h28.2M105.8 83.6h28.2M244.8 87.4v2.3M94.1 116.4h65.8M115.2 104.7h-9.4v2.4M124.6 114.1v2.3"/>
<path d="M134 104.7h25.9M136.4 104.7v2.4M150.5 104.7v2.4M150.5 114.1v2.3M244.8 106.1v2.4M61.1 132.9v2.3h23.6M61.1 125.8v-2.3h11.8v2.3M105.8 125.8v-2.3h11.7v2.3M117.5 132.9v2.3h-23.4M176.4 140v9.4M244.8 124.9v2.4M246.9 137.6v4.6"/>
<path d="M25.8 151.6v2.4h58.9M25.8 144.6v-2.4h47.1v2.4M35.3 142.2v2.4M35.3 151.6v2.4M44.7 142.2v2.4M44.7 151.6v2.4M54.1 142.2v2.4M54.1 151.6v2.4M63.5 142.2v2.4M105.8 144.6v-2.4h11.7v2.4M117.5 151.6v2.4h-23.4M183.4 149.4v14"/>
<path d="M183.4 156.4h4.6M218.6 142.2h11.8M223.4 158.7h7M35.3 175.2h7v2.3M68.2 175.2h7.1v2.3M89.3 175.2h9.4M176.4 163.4v9.4M230.4 163.4v2.4h-7M42.3 184.6v2.3h-7M75.3 184.6v2.3h-7.1M89.3 182.2h9.4"/>
</g>
<g fill="#800000" stroke="#800000" stroke-width=".21">
<circle cx="94" cy="43.6" r=".42"/>
<circle cx="94" cy="31.9" r=".42"/>
<circle cx="94" cy="55.4" r=".42"/>
<circle cx="94" cy="104.6" r=".42"/>
<circle cx="105.7" cy="31.9" r=".42"/>
<circle cx="105.7" cy="55.4" r=".42"/>
<circle cx="117.5" cy="67.1" r=".42"/>
<circle cx="105.7" cy="43.6" r=".42"/>
<circle cx="145.7" cy="31.9" r=".42"/>
<circle cx="136.3" cy="55.4" r=".42"/>
<circle cx="136.3" cy="43.6" r=".42"/>
<circle cx="136.3" cy="31.9" r=".42"/>
<circle cx="129.3" cy="67.1" r=".42"/>
<circle cx="117.5" cy="55.4" r=".42"/>
<circle cx="117.5" cy="43.6" r=".42"/>
<circle cx="129.3" cy="78.8" r=".42"/>
<circle cx="157.5" cy="43.6" r=".42"/>
<circle cx="145.7" cy="43.6" r=".42"/>
<circle cx="124.5" cy="43.6" r=".42"/>
<circle cx="105.7" cy="104.6" r=".42"/>
<circle cx="105.7" cy="83.6" r=".42"/>
<circle cx="105.7" cy="116.4" r=".42"/>
<circle cx="136.3" cy="116.4" r=".42"/>
<circle cx="159.9" cy="116.4" r=".42"/>
<circle cx="159.9" cy="104.6" r=".42"/>
<circle cx="124.5" cy="116.4" r=".42"/>
<circle cx="136.3" cy="104.6" r=".42"/>
<circle cx="150.5" cy="104.6" r=".42"/>
<circle cx="150.5" cy="116.4" r=".42"/>
<circle cx="117.5" cy="135.2" r=".42"/>
<circle cx="105.7" cy="135.2" r=".42"/>
<circle cx="117.5" cy="123.4" r=".42"/>
<circle cx="105.7" cy="123.4" r=".42"/>
<circle cx="105.7" cy="142.2" r=".42"/>
<circle cx="105.7" cy="154" r=".42"/>
<circle cx="72.8" cy="123.4" r=".42"/>
<circle cx="72.8" cy="135.2" r=".42"/>
<circle cx="244.4" cy="34.2" r=".42"/>
<circle cx="181" cy="83.6" r=".42"/>
<circle cx="181" cy="95.2" r=".42"/>
<circle cx="25.8" cy="154" r=".42"/>
<circle cx="72.8" cy="154" r=".42"/>
<circle cx="63.4" cy="154" r=".42"/>
<circle cx="25.8" cy="142.2" r=".42"/>
<circle cx="72.8" cy="142.2" r=".42"/>
<circle cx="63.4" cy="142.2" r=".42"/>
<circle cx="54" cy="142.2" r=".42"/>
<circle cx="44.6" cy="142.2" r=".42"/>
<circle cx="35.2" cy="142.2" r=".42"/>
<circle cx="35.2" cy="154" r=".42"/>
<circle cx="44.6" cy="154" r=".42"/>
<circle cx="54" cy="154" r=".42"/>
<circle cx="61.1" cy="123.4" r=".45"/>
<circle cx="61.1" cy="135.2" r=".45"/>
<circle cx="117.5" cy="142.2" r=".42"/>
<circle cx="117.5" cy="154" r=".42"/>
<circle cx="244.4" cy="55.4" r=".42"/>
<circle cx="244.4" cy="74.2" r=".42"/>
<circle cx="244.7" cy="92" r=".42"/>
<circle cx="244.7" cy="110.7" r=".42"/>
<circle cx="244.7" cy="129.5" r=".42"/>
<circle cx="246.8" cy="142.2" r=".42"/>
<circle cx="223.3" cy="158.7" r=".45"/>
<circle cx="223.3" cy="165.7" r=".45"/>
<circle cx="157.5" cy="31.9" r=".42"/>
<circle cx="42.2" cy="175.1" r=".42"/>
<circle cx="35.2" cy="175.1" r=".42"/>
<circle cx="35.2" cy="186.8" r=".42"/>
<circle cx="68.2" cy="186.8" r=".42"/>
<circle cx="75.2" cy="175.1" r=".42"/>
<circle cx="68.2" cy="175.1" r=".42"/>
<circle cx="89.3" cy="175.1" r=".42"/>
<circle cx="89.3" cy="182.1" r=".42"/>
<circle cx="133.9" cy="83.6" r=".42"/>
<circle cx="119.9" cy="83.6" r=".42"/>
<circle cx="126.9" cy="83.6" r=".42"/>
<circle cx="119.9" cy="95.2" r=".42"/>
<circle cx="133.9" cy="95.2" r=".42"/>
<circle cx="126.9" cy="95.2" r=".42"/>
<circle cx="176.3" cy="139.9" r=".42"/>
<circle cx="176.3" cy="149.3" r=".42"/>
<circle cx="176.3" cy="163.4" r=".42"/>
<circle cx="176.3" cy="172.8" r=".45"/>
<circle cx="183.3" cy="156.3" r=".42"/>
</g>
<text font-size="4.2" fill="#000080" x="202.2" y="176.4">SPF-7.5KW(380V)-DB1</text>
<text font-size="3.4" fill="#000080" x="253.9" y="87.4">7MBP50RA120</text>
<g font-size="2.5" fill="#000080">
<text x="218.6" y="183.9">http://liheming.jimdo.com</text>
<text x="265.7" y="183.9">V1.0</text>
</g>
<g font-size="2.1">
<text x="45.1" y="20.8">1</text>
<text x="112.6" y="20.8">2</text>
<text x="180.1" y="20.8">3</text>
<text x="247.6" y="20.8">4</text>
<text x="113.1" y="31.3">1</text>
<text x="119" y="32.5">Vin</text>
<text x="126.2" y="32.5">Vout</text>
<text x="135.2" y="31.3">3</text>
<text x="234.2" y="30.2">1</text>
<text x="234.2" y="32.5">2</text>
<text x="234.2" y="34.9">3</text>
<text x="239.8" y="34.9">6</text>
<text x="239.8" y="32.5">7</text>
<text x="239.8" y="30.2">8</text>
<text x="13.4" y="41.9">D</text>
<text x="125.4" y="37.6" transform="rotate(-90 125.4 37.6)">GND</text>
<text x="234.2" y="37.3">4</text>
<text x="239.8" y="37.3">5</text>
<text x="279.1" y="41.9">D</text>
<text x="124.2" y="43.7" transform="rotate(-90 124.2 43.7)">2</text>
<text x="234.2" y="48.9">1</text>
<text x="234.2" y="51.3">2</text>
<text x="234.2" y="53.7">3</text>
<text x="239.8" y="53.7">6</text>
<text x="239.8" y="51.3">7</text>
<text x="239.8" y="48.9">8</text>
<text x="234.2" y="56">4</text>
<text x="239.8" y="56">5</text>
<text x="234.2" y="67.7">1</text>
<text x="234.2" y="70.1">2</text>
<text x="239.8" y="70.1">7</text>
<text x="239.8" y="67.7">8</text>
<text x="234.2" y="72.5">3</text>
<text x="234.2" y="74.8">4</text>
<text x="239.8" y="74.8">5</text>
<text x="239.8" y="72.5">6</text>
<text x="13.4" y="86.5">C</text>
<text x="234.4" y="85.6">1</text>
<text x="234.4" y="88">2</text>
<text x="240" y="88">7</text>
<text x="240" y="85.6">8</text>
<text x="279.1" y="86.5">C</text>
<text x="234.4" y="90.3">3</text>
<text x="234.4" y="92.6">4</text>
<text x="240" y="92.6">5</text>
<text x="240" y="90.3">6</text>
<text x="113.1" y="104.1">1</text>
<text x="119" y="105.3">Vin</text>
<text x="126.2" y="105.3">Vout</text>
<text x="135.2" y="104.1">3</text>
<text x="234.4" y="104.4">1</text>
<text x="234.4" y="106.8">2</text>
<text x="240" y="106.8">7</text>
<text x="240" y="104.4">8</text>
<text x="125.4" y="110.3" transform="rotate(-90 125.4 110.3)">GND</text>
<text x="234.4" y="109.1">3</text>
<text x="234.4" y="111.4">4</text>
<text x="240" y="111.4">5</text>
<text x="240" y="109.1">6</text>
<text x="124.2" y="116.4" transform="rotate(-90 124.2 116.4)">2</text>
<text x="234.4" y="123.2">1</text>
<text x="234.4" y="125.5">2</text>
<text x="240" y="125.5">7</text>
<text x="240" y="123.2">8</text>
<text x="13.4" y="131.1">B</text>
<text x="234.4" y="127.8">3</text>
<text x="234.4" y="130.2">4</text>
<text x="240" y="130.2">5</text>
<text x="240" y="127.8">6</text>
<text x="279.1" y="131.1">B</text>
<text x="13.4" y="175.8">A</text>
<text x="196.3" y="174.6">Title</text>
<text x="279.1" y="175.8">A</text>
<text x="196.3" y="181.6">Size</text>
<text x="197.5" y="185.2">A4</text>
<text x="208" y="181.6">Number</text>
<text x="255.1" y="181.6">Revision</text>
<text x="196.3" y="188.6">Date:</text>
<text x="196.3" y="191">File:</text>
<text x="206.9" y="188.6">9-Oct-2012</text>
<text x="206.9" y="191">D:\</text>
<text x="215.6" y="191">\tu20120913\</text>
<text x="241.2" y="191">.ddDrawn By:</text>
<text x="243.3" y="188.6">Sheet</text>
<text x="243.8" y="191">b</text>
<text x="249.9" y="188.6">of</text>
<text x="45.1" y="194.6">1</text>
<text x="112.6" y="194.6">2</text>
<text x="180.1" y="194.6">3</text>
<text x="247.6" y="194.6">4</text>
</g>
<g font-size="2.1" fill="#800000">
<text x="93.3" y="29">A D5</text>
<text x="243.3" y="26.7">V+</text>
<text x="21.8" y="32.5">P</text>
<text x="160.4" y="32.5">+12V</text>
<text x="180.6" y="33.7">P</text>
<text x="213" y="34.9">G1'</text>
<text x="247.3" y="34.9">G1</text>
<text x="21.6" y="39.5">X</text>
<text x="242.8" y="40.7">VU-</text>
<text x="243.3" y="45.5">V+</text>
<text x="213" y="53.7">G3'</text>
<text x="139.2" y="56">+5V</text>
<text x="242.8" y="59.5">VV-</text>
<text x="247.3" y="56">G3</text>
<text x="243.3" y="64.3">V+</text>
<text x="132.2" y="67.7">V1</text>
<text x="213" y="72.5">G5'</text>
<text x="247.3" y="74.8">G5</text>
<text x="242.7" y="78.3">VW-</text>
<text x="243.6" y="82">V+</text>
<text x="63.9" y="86.5">+5V</text>
<text x="136.8" y="84.2">V2</text>
<text x="136.8" y="95.9">24G</text>
<text x="213.3" y="90.3">G2'</text>
<text x="247.6" y="92.6">G2</text>
<text x="243.6" y="100.8">V+</text>
<text x="243.8" y="96.2">V-</text>
<text x="162.7" y="105.3">+24V</text>
<text x="213.3" y="109.1">G4'</text>
<text x="247.6" y="111.4">G4</text>
<text x="162.7" y="117.1">24G</text>
<text x="243.6" y="119.6">V+</text>
<text x="243.8" y="115">V-</text>
<text x="53.8" y="124.1">VW+</text>
<text x="120.4" y="124.1">VU+</text>
<text x="213.3" y="127.8">G6'</text>
<text x="247.6" y="130.2">G6</text>
<text x="54.3" y="135.8">VW-</text>
<text x="120.4" y="135.8">VU-</text>
<text x="175.4" y="137">Us</text>
<text x="243.8" y="133.7">V-</text>
<text x="20.5" y="142.9">V+</text>
<text x="120.4" y="142.9">VV+</text>
<text x="212.3" y="142.9">+5V</text>
<text x="249.7" y="142.9">GB</text>
<text x="261.5" y="138.2">V+</text>
<text x="213" y="147.6">G7'</text>
<text x="249.7" y="147.6">V-</text>
<text x="20.9" y="154.6">V-</text>
<text x="120.4" y="154.6">VV-</text>
<text x="145.5" y="157">+12V</text>
<text x="218.2" y="159.3">SC</text>
<text x="249.7" y="159.3">V+</text>
<text x="249.7" y="164">IGBT-25</text>
<text x="38.1" y="173.4">+12V</text>
<text x="71" y="173.4">+12V</text>
<text x="87.2" y="172.2">+12V</text>
<text x="103.9" y="171">A</text>
<text x="45.1" y="175.8">Iu</text>
<text x="78.1" y="175.8">Iw</text>
<text x="145.5" y="175.8">+12V</text>
</g>
<g font-size="2.1" fill="#000080">
<text x="117.5" y="26.7">IC2</text>
<text x="117.5" y="29">7812</text>
<text x="232.7" y="26.7">PC1</text>
<text x="28.2" y="35.8">C8</text>
<text x="87" y="31.3">T1</text>
<text x="148.1" y="35.8">C18</text>
<text x="221" y="33">R35+5V</text>
<text x="28.2" y="38.2">103</text>
<text x="47.8" y="36.1">R15</text>
<text x="47.8" y="38.4">100K/5W</text>
<text x="78.3" y="36.1">R100</text>
<text x="78.3" y="38.4">100K</text>
<text x="96.2" y="36.1">DIODE</text>
<text x="108.1" y="38.2">C17</text>
<text x="108.1" y="40.6">120u/25V</text>
<text x="137.1" y="36.1">R24</text>
<text x="137.1" y="38.4">10K</text>
<text x="148.1" y="38.2">56u/25V</text>
<text x="159.9" y="38.2">C21</text>
<text x="159.9" y="40.6">104</text>
<text x="181.7" y="40.7">R4</text>
<text x="221" y="36.7">300R</text>
<text x="232.7" y="40.7">A4506V</text>
<text x="26.6" y="43.1">R11</text>
<text x="26.6" y="45.5">24R</text>
<text x="47.8" y="47.8">R16</text>
<text x="70.5" y="45.2">C9</text>
<text x="70.5" y="47.6">223</text>
<text x="78.3" y="47.8">R101</text>
<text x="118.3" y="47.8">R23</text>
<text x="181.7" y="43.1">56K</text>
<text x="232.7" y="45.5">PC2</text>
<text x="47.8" y="50.1">100K/5W</text>
<text x="78.3" y="50.1">100K</text>
<text x="96.2" y="52.5">D6</text>
<text x="108.1" y="49.9">C15</text>
<text x="108.1" y="52.2">2200u/10V</text>
<text x="118.3" y="50.1">10K</text>
<text x="122.3" y="52.7">L1</text>
<text x="138.7" y="49.9">C16</text>
<text x="138.7" y="52.2">1000u/10V</text>
<text x="181.7" y="52.5">R5</text>
<text x="221" y="51.8">R33+5V</text>
<text x="54.1" y="59.5">HIC1</text>
<text x="79.9" y="59.3">D100</text>
<text x="96.2" y="59.5">DIODE</text>
<text x="122.3" y="58.2">470uH</text>
<text x="181.7" y="54.9">56K</text>
<text x="221" y="55.5">300R</text>
<text x="232.7" y="59.5">A4506V</text>
<text x="56.4" y="64.3">9</text>
<text x="79.9" y="61.6">DIOD</text>
<text x="84.9" y="61.6">E</text>
<text x="96.4" y="65.9">R103</text>
<text x="107.9" y="64.3">D4</text>
<text x="181.7" y="64.3">R6</text>
<text x="232.7" y="64.3">PC3</text>
<text x="35.3" y="68.7">C15</text>
<text x="35.3" y="71">47u/35V</text>
<text x="81.1" y="71">Q1</text>
<text x="96.4" y="69.6">10R</text>
<text x="107.9" y="71.3">DIODE</text>
<text x="119.9" y="71">C14</text>
<text x="130" y="71.3">R22</text>
<text x="181.7" y="66.5">56K</text>
<text x="221" y="70.6">R38+5V</text>
<text x="81.1" y="73.4">K2225</text>
<text x="119.9" y="73.4">100u/10V</text>
<text x="130" y="73.7">10K</text>
<text x="181.7" y="75.9">R7</text>
<text x="221" y="74.3">300R</text>
<text x="71.2" y="80.7">R13</text>
<text x="71.2" y="83">0.22R</text>
<text x="96.2" y="80.7">D2</text>
<text x="181.7" y="78.3">56K</text>
<text x="232.7" y="78.3">A4506V</text>
<text x="233" y="82">PC4</text>
<text x="46.8" y="87.5">ZD3</text>
<text x="96.2" y="87.7">DIODE</text>
<text x="108.1" y="87.5">C13</text>
<text x="108.1" y="89.8">330u/35V</text>
<text x="120.6" y="87.7">R20</text>
<text x="127.7" y="87.7">R107</text>
<text x="134.7" y="87.7">R108</text>
<text x="181.7" y="87.7">R8</text>
<text x="221.2" y="88.4">R36+5V</text>
<text x="35.3" y="94.5">D101</text>
<text x="45.4" y="94.7">R102</text>
<text x="56.4" y="90.1">1</text>
<text x="120.6" y="90.1">10K</text>
<text x="127.7" y="90.1">1.5K</text>
<text x="134.7" y="90.1">1.5K</text>
<text x="181.7" y="90.1">47K</text>
<text x="194.6" y="94.5">CHARGE</text>
<text x="199.4" y="92.2">LD1</text>
<text x="221.2" y="92.2">300R</text>
<text x="35.3" y="96.9">DIODE</text>
<text x="45.4" y="97.1">750R</text>
<text x="75" y="99.5">D1</text>
<text x="96.2" y="101.8">D3</text>
<text x="117.5" y="99.5">IC1</text>
<text x="117.5" y="101.8">7824</text>
<text x="233" y="96.2">A4506V</text>
<text x="233" y="100.8">PC5</text>
<text x="56.4" y="106.3">C100</text>
<text x="75" y="106.5">DIODE</text>
<text x="221.2" y="107.2">R37+5V</text>
<text x="56.4" y="108.6">47u/35V</text>
<text x="96.2" y="108.9">DIODE</text>
<text x="108.1" y="110.9">C11</text>
<text x="108.1" y="113.3">330u/35V</text>
<text x="138.7" y="110.9">C12</text>
<text x="138.7" y="113.3">150u/35V</text>
<text x="152.8" y="110.9">C101</text>
<text x="152.8" y="113.3">474</text>
<text x="160.6" y="108.9">R21</text>
<text x="160.6" y="111.2">10K</text>
<text x="221.2" y="110.9">300R</text>
<text x="233" y="115">A4506V</text>
<text x="233" y="119.6">PC6</text>
<text x="75" y="120.6">D13</text>
<text x="96.2" y="120.6">D11</text>
<text x="221.2" y="126">R50+5V</text>
<text x="63.5" y="129.7">C47</text>
<text x="75" y="127.6">DIODE</text>
<text x="75.3" y="129.7">C43</text>
<text x="96.2" y="127.6">DIODE</text>
<text x="108.1" y="129.7">C41</text>
<text x="119.9" y="129.7">C45</text>
<text x="221.2" y="129.7">300R</text>
<text x="63.5" y="132.1">104</text>
<text x="75.3" y="132.1">150u/25V</text>
<text x="108.1" y="132.1">150u/25V</text>
<text x="119.9" y="132.1">104</text>
<text x="233" y="133.7">A4506V</text>
<text x="249.2" y="136.3">R50</text>
<text x="75" y="139.4">D14</text>
<text x="96.2" y="139.4">D12</text>
<text x="178.6" y="138.7">R115</text>
<text x="178.6" y="142.4">10K</text>
<text x="237.2" y="140">PC7</text>
<text x="249.2" y="140">4.7K</text>
<text x="28.2" y="148.5">C48</text>
<text x="37.6" y="148.5">C49</text>
<text x="47" y="148.5">C50</text>
<text x="56.4" y="148.5">C51</text>
<text x="75" y="146.4">DIODE</text>
<text x="96.2" y="146.4">DIODE</text>
<text x="108.1" y="148.5">C42</text>
<text x="119.9" y="148.5">C46</text>
<text x="221" y="145.7">R32</text>
<text x="221" y="149.4">560R</text>
<text x="28.2" y="150.9">CAP</text>
<text x="37.6" y="150.9">CAP</text>
<text x="47" y="150.9">CAP</text>
<text x="56.4" y="150.9">104</text>
<text x="65.9" y="150.9">C58</text>
<text x="65.9" y="153.2">10u/25V</text>
<text x="75.3" y="150.9">C44</text>
<text x="75.3" y="153.2">150u/25V</text>
<text x="108.1" y="150.9">150u/25V</text>
<text x="119.9" y="150.9">104</text>
<text x="157.5" y="153.4">9</text>
<text x="188" y="153.4">BC1</text>
<text x="237.2" y="150.4">2561</text>
<text x="234.9" y="156.5">PC11</text>
<text x="28.2" y="165.2">DCCT1</text>
<text x="61.1" y="165.2">DCCT2</text>
<text x="110.2" y="167.6">D8</text>
<text x="162.2" y="162.8">IC3</text>
<text x="162.2" y="165.2">uPC358HA</text>
<text x="225.7" y="162.6">C40</text>
<text x="225.7" y="164.9">104</text>
<text x="234.9" y="166.8">2561</text>
<text x="122.3" y="169.2">R26</text>
<text x="122.3" y="173">10R</text>
<text x="134" y="169.2">R27</text>
<text x="134" y="173">22K</text>
<text x="166.7" y="169.9">D9</text>
<text x="36" y="179.2">R41</text>
<text x="68.9" y="179.2">R40</text>
<text x="91.7" y="179.1">C29</text>
<text x="101.1" y="179.1">C30</text>
<text x="110.2" y="174.6">DIODE</text>
<text x="134" y="176.7">C20</text>
<text x="134" y="179.1">474</text>
<text x="157.5" y="179.2">1</text>
<text x="166.7" y="177">DIODE</text>
<text x="36" y="181.6">10K</text>
<text x="44.7" y="181.4">C28</text>
<text x="44.7" y="183.7">104</text>
<text x="68.9" y="181.6">10K</text>
<text x="77.6" y="181.4">C27</text>
<text x="77.6" y="183.7">104</text>
<text x="91.7" y="181.4">104</text>
<text x="101.1" y="181.4">104</text>
<text x="155.2" y="183.3">R28</text>
<text x="155.2" y="187">1.8K</text>
<text x="265.7" y="188.6">1/2</text>
</g>
</svg>
